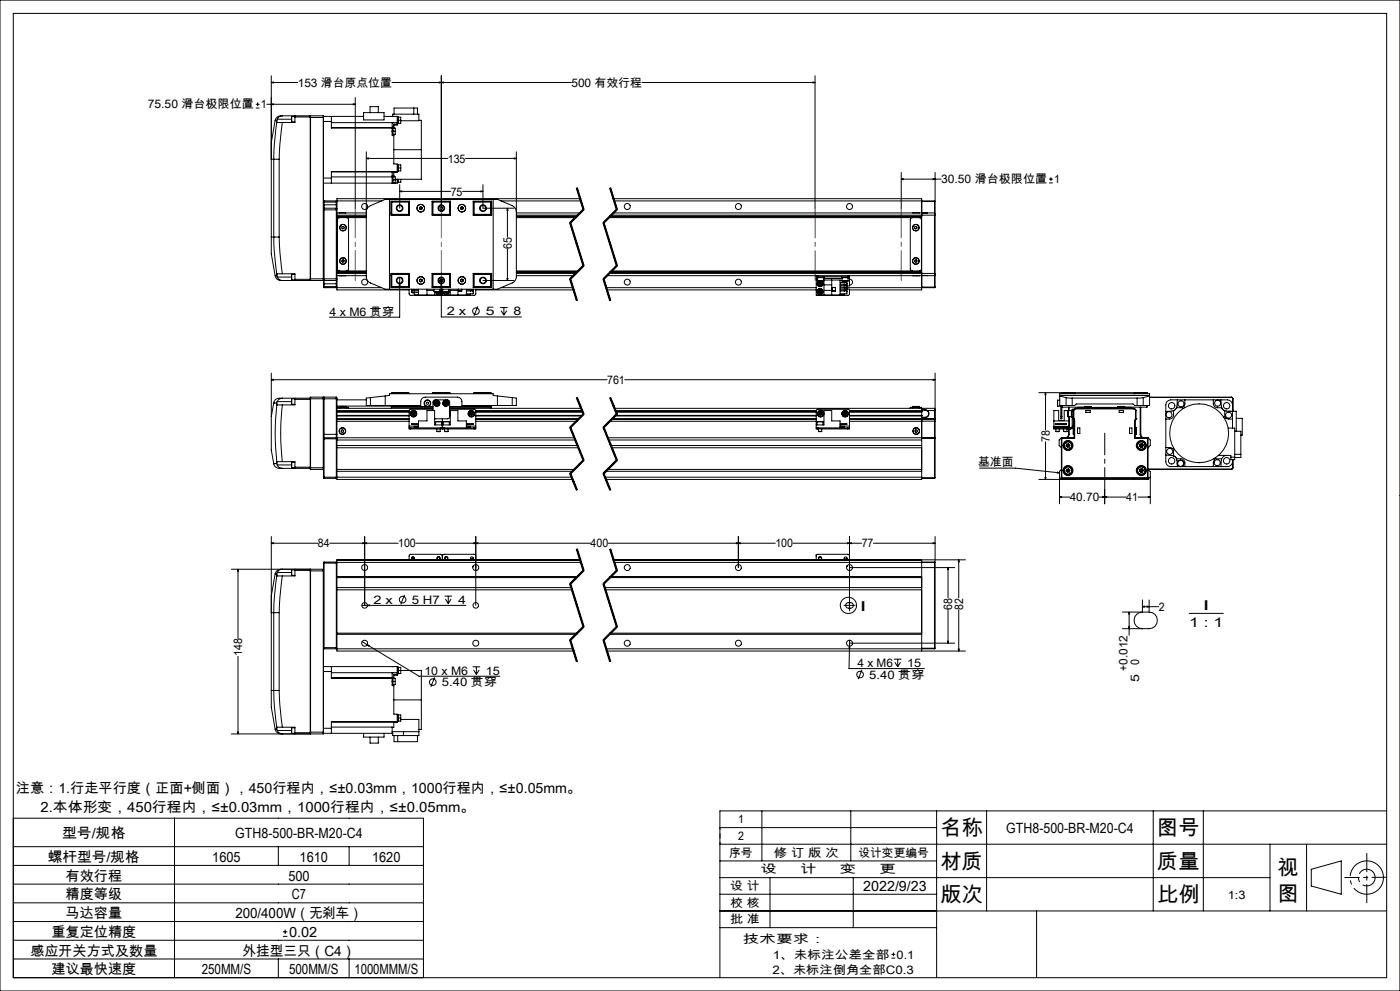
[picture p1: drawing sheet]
<svg xmlns="http://www.w3.org/2000/svg" width="420mm" height="297mm" viewBox="0 0 420 297" stroke-linecap="round" stroke-linejoin="round" font-family="sans-serif">
<g fill="none" stroke="#000" stroke-width=".3">
<path d="M0 0h420v297h-420zM4 4h412v289h-412zM76.7 32.4h1.2M76.7 31.3h1.2M77.3 30.7v1.1M80 31.3h26.6M81.4 24.7l.6-.1v.3zM81.4 22.7v48.3M81.4 24.7h7.9M81.4 31.3l.6-.2v.3zM82.5 36.1l-1.1 6.6v5h.7M82.5 36.1l.5 .1"/>
<path d="M83 36.6l-.7 6.6-.2 4.5M83 36.6l1.7 .1M83 36.2v.4M83.2 35.7l-.2 .5M83.2 35.7h4.3M84.7 34.7h-.4a1.75 1.75 0 0 0-1.8 1.4M84.7 36.7l-.7 6.5-.3 4.5M84.7 34.7l8.4 .1M84.7 34.7l-.8 .2-.7 .8M87.5 34.9v1.6M87.5 34.9h1M87.5 36.5h1"/>
<path d="M88.5 34.7v.4M88.5 35.1v1.6h-3.8M88.5 35.1h4.6M93.1 34.8v.4M93.1 35.2v48.4M93.1 35.2h3.9M93.2 34.7v49.4M93.2 34.7h3.8M93.2 34.7l-.1 .1M97 34.7v49.4M97 34.7v.5M97 35.2v48.8"/>
<path d="M97 34.9h12.1M97 36.4h2.4M99.4 34.9v1.5M99.4 36.4v2h18.3M99.4 38.2h18.3M99.4 36.8h19.8M106 31.1l.6 .2-.6 .1zM106.6 29.2v33.2M109.1 33.8h6.1v2.1h-6.1zM111 33.8v-1.8h2.5v1.8M115.2 34.9h4v2.6h-1.1M117.6 24.7h53.8"/>
<path d="M117.7 38.4v.9M117.7 38.3h.2v2h-.2M117.7 39.3v1.3h.4M117.7 39.3h.1M117.7 38.2v.2M117.7 36.8h.1M117.7 36.8v1.3M117.7 34.9h.1v-.7h7.9v2h-5.5M117.7 39.3h.9M117.7 38.1v.1M117.7 38.1h.4M117.9 38.4h.7v.9"/>
<path d="M118.1 38.1v.3M118.2 34.2v-1.8h7v1.8M118.6 39.3v.9h-.7M119.2 37.2h-1.1v.9M119.2 35.1h1v1M119.2 36.1h1M119.3 35.1v2M119.6 35.1v1.9l-.4 .1M120.2 36.1v.9h-.6M124.1 32.4v1.8M125.7 36.1h.7v8.8M131.8 24.6l.6 .1-.6 .2z"/>
<path d="M132.4 24.7l.6-.1v.3zM132.4 22.7v39.7M192.6 24.7h51.9M243.9 24.6l.6 .1-.6 .2zM244.5 22.7v39.7M82.1 47.7h1.6M82.1 47.7v23.3M83.7 47.7v23.3M97 53.4h2.4M99.4 53.4v1.5M99.4 53h18.3M109.9 47.5l.6-.2v.4z"/>
<path d="M109.9 45.5v37.9l.9 1.2 4.8 2.1h33.6l5.1-2.3 .6-1.4v-37.5M109.9 47.5h24.4M116.8 59.8v26.9M117.7 51.5h.1M117.7 51.5v1.1M117.7 53v1.9M117.7 52.9l.9 .1v.9M117.7 52.6v.4M117.7 52.6h.4M117.7 53.9h.9M117.9 52.9v2M118.1 40.2v.4"/>
<path d="M118.1 52.6v.4M118.1 40.6v8.5h1.1v2.4h-19.8M118.1 54.8v.1M118.1 44.9h8.3M118.6 53.9v.9h-.7M119.2 51.4h-19.8v2M119.2 49.3l.4 .1v1.9h-.4M119.2 51.6h-1.1v1M119.2 53.7v1.2h-22.2M119.2 50.3h1M119.3 49.3v2M119.3 53.7v1"/>
<path d="M119.6 49.4h.6v.9M119.6 53.7v1M119.9 57.4l.6-.2v.3zM119.9 55.3v7.1M119.9 57.4h15.3M120.2 50.3v.9h-.6M120.2 53.7v.9l-1 .1M126.4 44.9v8.8h-7.8M138.7 57.4h6.2M139.6 47.5h15.3M144.3 57.2l.6 .2-.6 .1zM144.9 55.3v7.1h9.3"/>
<path d="M148 59.8v26.9M154.3 47.3l.6 .2-.6 .2zM172.9 56.4l2 6.4M173.1 56.4l2 6.4-4 4 4 12.8-4 4 2 6.4M173.2 56.3l1 3.2M174 59.5h-72.9v3M174.2 59.5l1 3.2zM182.9 56.4l2 6.4M183.1 56.4l2 6.4-4 4 4 12.8-4 4 2 6.4M183.2 56.3l2 6.4M184 59.5h92.5v5M270.4 53.7l.6-.2v.3z"/>
<path d="M270.4 53.7h11.9M270.4 51.7v10.7M279.9 53.5l.6 .2-.6 .1zM280.5 51.7v12.3M314.7 54.8h1.1M314.7 53.7h1.1M315.3 53.1v1.2M81.4 71v5.1l1.1 6.6M81.4 71h.7M82.1 71h1.6M82.1 71l.2 4.6 .7 6.6M83.7 71l.3 4.5 .7 6.6"/>
<path d="M97 60.6h4.1M97 62.9h4.1M97 61.4h4.1M97.2 62.4v21.7M97.2 60.2v2.2M97.2 62.4h3.7M97.2 60.2h3.7M97.2 62.4l-.2 .1M97.2 60.2l-.2 .2M100.9 62.4v21.7M100.9 60.2v2.2M100.9 62.4l.2 .1"/>
<path d="M100.9 60.2l.2 .2M101.1 62.5v.4M101.1 62.9v20.7M101.1 65.2h8.8M101.1 64.9h8.8M101.1 63.8h8.8M101.1 60.2h13.4M101.1 64.5h8.8M101.1 64.8h8.8M101.7 63.8h2M101.9 65.2l-.5 .2-.2 .5v14.7l.2 .4 .5 .2M102.6 68l.3-.2 .4 .3-.1 .4-.4 .1-.2-.2z"/>
<path d="M102.6 78l.4-.1 .3 .2-.1 .4-.4 .1-.3-.3zM103.9 65.2l.4 .1 .3 .5v14.9l-.3 .4-.4 .1M109.9 63.5l.1-.8 .8-.9 4.8-2h33.6l4.8 2 .6 .6 .3 1.1M117.3 63.8h.1M117.3 60.3h5.5v4.2h-5.5zM117.4 60.6v3.9M117.4 60.6h5.2M117.5 60.4v4M117.5 60.4h5.3M117.5 60.4l-.1 .2M117.5 64.4h5.3M122.6 60.6l.1-.2v4l-.1-.2"/>
<path d="M122.6 64.2h-5.2l.1 .2M122.6 60.6v3.6M125.9 62.6l.3 .2M125.9 62.2v.4M126.2 62l.4 .2M126.2 62l-.3 .2M126.6 62.6l-.4 .2M126.6 62.2v.4M129.6 60.3h5.5v4.2h-5.5zM129.6 60.4h5.5M129.6 64.4h5.5M129.9 60.6v3.6"/>
<path d="M129.9 60.6l-.2-.2v4l.2-.2M129.9 60.6h5M129.9 64.2h5M134.9 60.6l.2-.2v4l-.2-.2M134.9 60.6v3.6M138.2 62.6l.4 .2M138.2 62.2v.4M138.6 62l.3 .2M138.6 62l-.4 .2M138.9 62.6l-.3 .2M138.9 62.2v.4M142 60.3h5.5v4.2h-5.5z"/>
<path d="M142 60.4h5.2M142 64.4h5.2M142.2 60.6v3.6M142.2 60.6l-.1-.2v4l.1-.2M142.2 60.6h5.2M142.2 64.2h5.2l-.2 .2M147.2 60.4v4M147.2 60.4l.2 .2M147.4 60.6v3.9M147.4 63.8h.1M150.3 60.2h23.9M152.2 62.4l.2 .6h-.3z"/>
<path d="M152.2 62.4v8.6M152.2 74.6v9.5M154.9 65.2h17.7M154.9 64.9h18M154.9 63.8h19.1M154.9 64.5h18.5M154.9 64.8h18.1M170.9 66.8l4 12.9M171.2 66.7l4 12.9M174.9 62.7l-4 4M174.9 79.5l-4 4M175.2 62.9l-4 4"/>
<path d="M175.2 79.8l-4 4M180.9 66.8l4 12.9M181.2 66.7l4 12.9M182.6 65.2h93.9M182.9 64.9h93.6M183 64.8h93.5M183.3 64.5h97.1M184 63.8h93.5M184.3 60.2h96.1M184.9 62.7l-4 4M184.9 79.5l-4 4M185.2 62.9l-4 4"/>
<path d="M185.2 79.8l-4 4M273.8 65.2l-.4 .1-.3 .5v14.9l.3 .4 .4 .1M273.9 63.8h1.9M274.4 68l.4-.2 .3 .2v.4l-.4 .2-.3-.2zM274.5 77.9h.4l.2 .3-.1 .3-.4 .1-.2-.3zM275.8 65.2l.4 .2 .2 .5v14.7l-.2 .4-.4 .2M276.5 64.5v17.4M276.5 60.4h3.9M277.5 63.9h-1v.6M277.5 63.8h.7M277.5 63.8v.1M278.2 63.8l-.7 .1"/>
<path d="M278.2 63.8h2.2M280.4 64.5h.1M280.4 63.8v.7M280.4 63.8l.1 .2M280.4 60.2v.2M280.4 60.2l.1 .2h-.1M280.4 60.4v3.4M280.4 64.5v17.4M280.5 64v.5M280.5 64.5v17.4M82.5 82.7a1.85 1.85 0 0 0 2.2 1.4M83 82.2v.4"/>
<path d="M83 82.6l.2 .4M83 82.6l-.5 .1M83.2 83l.7 .9 .8 .2M83.2 83h4.3M84.7 82.1l-1.7 .1M84.7 82.1h3.8v1.6M87.5 82.2v1.7M87.5 82.2h1M87.5 83.9h1M88.5 83.7v.4M88.5 83.7h4.6M93.1 84l-8.4 .1"/>
<path d="M93.1 83.6v.4M93.1 83.6h8M93.1 84l.1 .1M93.2 84.1h3.8M97 84v1.1M97 85.1l.2 1.1M97 84v.1M97 85.8h4.1M97 83.9l.2 .2M97 85.1h4.1M97.2 84.1v2.1M97.2 84.1h3.7"/>
<path d="M97.2 86.2h3.7M100.9 84.1v2.1M101.1 83.6v.3M101.1 83.9v3h21.6M101.1 81.2h8.8M101.1 81.5h8.8M101.1 82.6h8.8M101.1 86.2h13.4M101.1 81.9h8.8M101.1 81.6h8.8M101.1 83.9l-.2 .2M101.1 86l-.2 .2"/>
<path d="M101.7 82.6h.1M103.7 82.6l-1.9 .1M117.3 82.6h.1M117.3 81.9h5.5v4.2h-5.5zM117.4 81.9v4M117.4 85.9h5.2M117.4 85.9l.1 .1M117.5 82.1v3.9M117.5 86h5.3M117.5 82.1l-.1 .1h5.2M117.5 82.1h5.3M119.9 84.9l.2 .6h-.4z"/>
<path d="M119.9 83.2v11.9h-21.1M122.6 82.2l.1-.1v3.9l-.1-.1M122.6 82.2v3.7M122.7 86.7v1.4l.4 .4 9.4-.1M123.5 86.7v.2h2.1M123.5 87.2v.5h2.1M123.5 87.2h2.1M123.5 87.2v.3M123.7 87.7h.4M124.3 86.9v.3l-.4-.3-.4 .3M124.3 87.7v.7h1.3M125.6 86.7v1.7h14.3v-1.7"/>
<path d="M125.9 84.2l.3 .3M125.9 83.9v.3M126.2 83.7l.4 .2M126.2 83.7l-.3 .2M126.6 84.2l-.4 .3M126.6 83.9v.3M128.1 86.7v1.7M128.1 87h2.1M129.6 81.9h5.5v4.2h-5.5zM129.6 86h5.5M129.6 82.1h5.5M129.9 82.2v3.7"/>
<path d="M129.9 86v.1M129.9 82.2l-.2-.1v3.9l.2-.1M129.9 82.2h5M129.9 85.9h5M130.2 87.3h.1M130.2 87.3h1.8M130.2 86.7v.6M130.4 87.4v1M130.6 86v.1M130.7 87.4a.9 .9 0 0 0 1.3 .8 .9 .9 0 0 0 .2-1.5 .88 .88 0 0 1-.2 1.4 .88 .88 0 0 1-1.3-.7M131.1 87.4l.1 .3M131.2 87.7l.5 .1"/>
<path d="M131.2 87.7l.3-.3 .2 .4M131.7 87.4l.3 .1M132 87.3l-1.8 .1M132 86.7v.6M132 87.2v.3M132 84.2h.3zM132 84.2l.3 .3M132 87.5l-.3 .3M132.1 84.3l.1 .1M132.3 83.9h.5M132.3 83.6v.6M132.4 84.9l.1 .6h-.2z"/>
<path d="M132.4 83.2v11.8h24M132.7 83.8v.5M132.7 86.7v1.7M132.8 87.3h.1M132.8 87.3h1.8M132.8 86.7v.6M133 87.4l.2 .5M133.2 87.9a.88 .88 0 0 0 1.2 .1 .88 .88 0 0 0 .2-1.2 .88 .88 0 0 1-.1 1.3 .88 .88 0 0 1-1.3-.2zM133.5 87.4v.3M133.5 87.7l.4 .1M133.8 87.4l-.3 .3M134.2 86v.1"/>
<path d="M134.3 87.4l.1 .2M134.4 87.6l-.5 .2M134.4 87.6l-.5-.2v.4M134.6 87.3l-1.7 .1M134.6 86.7v.6M134.9 82.2l.2-.1v4M134.9 82.2v3.7M134.9 86v.1M134.9 85.9l.2 .1M135.1 86.7v1.7M135.1 87h2.3M137.4 86.7v1.7"/>
<path d="M137.5 86.7v.5h1v-.5M137.5 86.7v.5M138.2 84.2l.4 .3M138.2 83.9v.3M138.6 83.7l.3 .2M138.6 83.7l-.4 .2M138.9 84.2l-.3 .3M138.9 83.9v.3M139.9 87.2h2.1M141.1 86.9l.1 .3 .4-.3 .4 .3M141.1 88v.4h-1.2M142 87.2v.3"/>
<path d="M142 81.9h5.5v4.2h-5.5zM142 86.7v.2h-2.1M142 87.2v.8h-2.1M142 86h5.2M142 82.1h5.2M142.2 82.2v3.7M142.2 82.2l-.1-.1v3.9l.1-.1M142.2 85.9h5.2M142.7 86.7v1.4l-.4 .4-9.3-.1M142.7 86.9h29.3M143.3 91.8l-1.1 2.8M144.9 84.1h9.3"/>
<path d="M147.2 82.1v3.9M147.2 82.1l.2 .1h-5.2M147.4 81.9v4M147.4 82.6h.1M147.4 85.9l-.2 .1M150 92.2h2.3M150.3 86.2h21.5M150.3 93.1l.9 1.3M151.2 92.2v2.2M152 93.1l-.8 1.3M152.1 83.5h.3l-.2 .6zM154.9 81.2h18.6"/>
<path d="M154.9 81.5h18.3M154.9 82.6h17.1M154.9 81.9h17.8M154.9 81.6h18.2M170.9 83.7l2 6.4M171.2 83.6l2 6.4M180.9 83.7l2 6.4M181.2 83.6l2 6.4M181.9 86.2h63M182.1 82.6h62.8M182.1 86.9h62.8M182.7 81.9h97.7"/>
<path d="M183.1 81.6h93.4M183.2 81.5h93.3M183.5 81.2h93M244.9 83h.5M244.9 82.6h.5M244.9 83v.5M244.9 82.6v.4M244.9 83.5v4.9h7.1v-4.5h-4.9M244.9 83.9h.4M244.9 83.5h.4M245.2 83v.2h2v-.2M245.3 84.2h1.8"/>
<path d="M245.3 83.2v1M245.4 82.6v.4M245.4 82.6h9M245.4 83h9M245.5 85.1l.3 .4M245.6 87.1v.5M245.6 87.1l.9 .5M245.6 84.2a.92 .92 0 0 0-.3 1.4 .92 .92 0 0 0 1.4 0 .92 .92 0 0 0-.2-1.4M245.6 87.6l.5 .2M245.7 84.2a.88 .88 0 0 0-.4 1.4 .88 .88 0 0 0 1.4 0 .88 .88 0 0 0-.4-1.4M245.7 84.6h.5M245.7 84.6l-.2 .5"/>
<path d="M245.7 84.6l.6 .8M246 86.9l-.4 .2M246 86.9l.5 .2M246 86.9l.1 .9M246.2 84.6l.3 .4M246.2 84.6l-.4 .9M246.3 85.4l-.5 .1M246.5 87.1v.5M246.5 87.1l-.9 .5M246.5 87.6l-.4 .2M246.5 85l-.2 .4M246.5 85l-1 .1"/>
<path d="M247.1 84.2h.1M247.1 83.2v1M247.1 83.5h5.5M247.2 83.9v4.5M247.2 85.4h2.3M247.2 87h2.3M249.5 83.9v4.5M249.6 86.1h1v1.1h-1zM252 84.7h2.1v.5M252 85.5h2.1v.5h-2.1M252 86.4h2.1v.5h-2.1M252 87.2h2.1"/>
<path d="M252 85.2h2.1M252 84h.6M252.5 83v.2h2v-.2M252.6 84.2h1.8M252.6 83.2v1M253.3 86.9v.3l.4-.3 .4 .3M253.3 84.2v.5M253.3 86v.4M253.3 88v.4h-1.3M253.3 86.2h27.1M253.5 84.7h.4M254.1 85v.1"/>
<path d="M254.1 85.2a.41 .41 0 0 1-.4 .2 .41 .41 0 0 1-.4-.2v.3M254.1 84.9v.2M254.1 87.2v.3M254.1 86.7h.7v1.4l-.3 .4-9.4-.1M254.1 87.2v.8h-2.1M254.4 83h.4M254.4 82.6h.4M254.4 82.6v.4M254.4 84.2h.1M254.4 83.2v1M254.4 83.5h.4M254.8 83.6a.9 .9 0 0 1 1 .9 .9 .9 0 0 1-1 .9"/>
<path d="M254.8 83v.5M254.8 82.6v.4M254.8 83.5v2.2h-.7M254.8 82.6h22.7M273.9 82.6h1.9M276.5 81.9v5h-21.7M276.5 81.9v.6h1M276.5 86h3.9M277.5 82.5l.7 .1M277.5 82.6h.7M277.5 82.5v.1M278.2 82.6h2.2"/>
<path d="M280.4 81.9h.1M280.4 81.9v.7M280.4 86h.1M280.4 86v.2M280.4 82.6v3.4M280.5 81.9v.5M280.5 82.4l-.1 .2M280.5 86l-.1 .2M280.5 82.4v3.6M81.4 113.8l.6-.1v.3zM81.4 111.8v13M81.4 113.8h100.7"/>
<path d="M84.7 119.3h-.3a1.92 1.92 0 0 0-2.3 1.4M84.7 119.3a1.71 1.71 0 0 0-1.6 1.1M84.7 119.3h8.4M87.5 119.5v.9M87.5 119.5v1.7M87.5 119.5h1M88.5 119.3v.4M88.5 119.7h4.6M88.5 119.7v1.7h-3.8M93.1 119.5h8M93.1 119.7v20.3M93.2 119l-.1 .7"/>
<path d="M93.2 119v21.7M93.2 119h3.8M97 119v21.7M97 119v12.3M97.2 119v12.2M97.2 119h3.7M97.2 119l-.2 .2M100.9 119v12.2M100.9 119l.2 .5M101.1 119.8h8.8M101.1 119.5v10.7M111.1 119.2l-1.2 .1v2.2h1.2"/>
<path d="M111.1 119.2l5.7-.7v-.5h31.2v.5l5.7 .7M111.1 119.2v2.3M115.6 118.7v2.8M117.4 117.9h5.3M117.4 117.9v.1M117.5 117.7h5.1l.1 .2M117.5 117.7v.3M117.5 117.7l-.1 .2M122.7 117.9v.1M129.7 117.9l.2-.2h5l.2 .2M129.7 117.9h5.4M129.7 117.9v.1"/>
<path d="M135.1 117.9v.1M142.1 117.9h5.3M142.1 117.9v.1M147.2 117.7h-5l-.1 .2M147.2 117.7v.3M147.2 117.7l.2 .2M147.4 117.9v.1M149.2 118.7v2.8M153.7 119.2l1.2 .1v2.2h-1.2M153.7 119.2v2.3M172.9 119.3l2 4.9M173.1 119.2l2 4.9-4 4 4 9.8-4 4 2 4.9"/>
<path d="M173.2 119.1l1 2.5M182.9 119.3l2 4.9M183.1 119.2l2 4.9-4 4 4 9.8-4 4 2 4.9M183.2 119.1l2 4.9M187.4 113.8h93.1M279.9 113.7l.6 .1-.6 .2zM280.5 111.8v13.7M311.6 117.7h32.5M313.7 117.7l.1 .6h-.3zM313.7 117.7v11.2M317.3 119.9v1.8M317.3 119.9h.6"/>
<path d="M317.9 118.5h27M317.9 118.7l1.9 .5M318.6 117.9h4M318.6 117.9v.1M318.6 117.9l.1-.2v.3M319.8 119.2l1.9 .1M319.8 119.2v2.3M321.7 119.3h19.4M321.7 119.3v2.2M322.6 117.9l-.2-.2v.3M322.6 117.9v.1M340.3 117.9h3.9"/>
<path d="M340.3 117.9l.1-.2v.3M340.3 117.9v.1M341.1 119.3v2.2M343 119.2l-1.9 .1M343 119.2v2.3M344.1 117.7l.1 .2M344.1 117.7v.3M344.2 117.9v.1M344.9 119h24.5M344.9 119.1h24.5M344.9 118.7l-1.9 .5M353.2 119.8l-.2 2.4"/>
<path d="M355.5 119.8v1.4l-.4 .6 .2 .4M364 119.8v1.2a1.21 1.21 0 0 0 1.2 1.2h1.3M365.1 119.8h-13.9a1.51 1.51 0 0 0-1.5 1.6v2.7M365.4 119.8h2.8a1.57 1.57 0 0 1 1.5 1.6v6.9M366.3 119.8l.2 2.4M369.4 119.1l.4 .4M369.4 119l.5 .5M369.4 119v.1M369.8 119.5h.1M369.8 119.5v3.8M369.9 119.5v3.8M81.4 124.8v10.1l.7 4.1"/>
<path d="M82.1 139a2.06 2.06 0 0 0 2.6 1.4M82.1 120.7h.1M82.1 120.7l.9 .1M82.1 120.7l-.7 4.1M82.1 139h.1M83 121.2l1.7 .2M83 121.2a75.3 75.3 0 0 0 0 17.3M83 120.8v.4M83 138.5v.3M83 138.8l.1 .5M83 138.8l-.9 .2M83.1 120.4l-.1 .4"/>
<path d="M83.1 139.3l.8 .9 .8 .2M83.1 120.4h4.4M83.1 139.3h4.4M84.7 121.4a73.4 73.4 0 0 0 0 17M84.7 138.4l-1.7 .1M84.7 138.4h3.8v1.6M87.5 139.3v.9M87.5 120.4v.8M87.5 138.5v.8M87.5 138.5v1.7M87.5 138.5h1M87.5 121.2h1"/>
<path d="M97 131.3v11.9l.2 .2M97 131.6h4.1M97 130.2h4.1M97.2 131.2h3.7M97.2 131.2v12.2M97.2 131.2l-.2 .1M100.9 131.2v12.2M100.9 131.2l.2 .1M101.1 130.2v1M101.1 131.2v12.5h70.7M101.1 131.9h71.5M101.1 133.5h72.1"/>
<path d="M101.1 134.2h72.4M101.1 131.2h71.2M101.1 122.4h28.8M101.1 123.4h21.6M101.1 124.6h21.6M101.1 123.5h21.6M101.1 124.5h21.6M101.1 123h21.6M101.1 125.5h21.6M101.1 126.3h21.6M101.1 123.3h21.6M101.1 125.7h21.6"/>
<path d="M101.1 121.7h16.3M101.9 121.9h2M101.9 121.9v.5M102 122.1h1.9M102.4 128.9l.4-.1 .3 .3-.1 .4-.4 .1-.3-.3zM103.9 122.1h.7v.3M103.9 122.1h-2.7v.3M103.9 121.9v.5M111.1 121.5h15.1v-1.1a1.33 1.33 0 0 1 1.4-1.4h9.6a1.33 1.33 0 0 1 1.4 1.4v1.1h15.1M117.4 121.5v.9M117.5 121.8l-.1 .2h12.5M117.5 121.8h12.4"/>
<path d="M117.5 121.5v.3M122.7 128.2v.3h.5M122.7 128.2h.5M122.7 127.7v.5M122.7 127.7h2.9M123.2 128.2h9M123.2 128.5h9M123.2 128.2v.3M123.6 124.1l.3 .4M123.7 123.6l-.1 .5M123.7 123.6l.4 .4M124.1 124l-.2 .5"/>
<path d="M124.1 124l.3 .4M124.2 123.5l-.5 .1M124.2 123.5l.4 .4M124.2 123.5l-.1 .5M124.4 124.4l-.5 .1M124.6 123.9l-.2 .5M124.6 123.9l-1 .2M125.6 128.2v-2.1h2.5v-3.1h2.3v4.3h4.7v-4.3h2.3v3.1h2.5v2.1M125.6 127.8h-1.3v.2h1.3M125.6 127h-2.1l2.1 .1M129.9 122.7h-7l-.2 .3v4.7M129.9 123v-2.6l.3-.4 4-.2 .6 .4v5l-.4 .3h-4"/>
<path d="M130.6 120.9h.5M130.6 120.9l.2 .4M130.7 126.4h1.8M130.7 126.4v.9M130.8 120.4l-.2 .5M130.8 120.4l.3 .5M130.8 121.3h.5M131.1 129.3h.9M131.1 128.5v.8M131.1 120.9l-.3 .4M131.1 120.9l.2 .4M131.3 120.4l.3 .4"/>
<path d="M131.3 120.4h-.5M131.3 120.4l-.2 .5M131.6 120.8l-.3 .5M131.6 120.8l-.5 .1M132 128.5v.8M132.2 128.5h.5M132.2 128.2h1M132.2 128.2v.3M132.4 126.4h.1M132.4 126.4h-1.7M132.5 126.4v.9M132.7 128.5h.5"/>
<path d="M132.7 125.5v3M133 126.4h.2M133 126.4v.9M133.2 126.4h1.6M133.2 126.4h-.2M133.2 128.2h9M133.2 128.5h9M133.2 128.2v.3M133.2 120.9l.3 .4M133.2 120.9h.5M133.4 129.3h1M133.4 128.5v.8"/>
<path d="M133.5 120.4l-.3 .5M133.5 120.4l.2 .5M133.5 121.3h.5M133.7 120.9l-.2 .4M133.7 120.9l.3 .4M133.9 120.4l.3 .4M133.9 120.4h-.4M133.9 120.4l-.2 .5M134.2 120.8l-.2 .5M134.2 120.8l-.5 .1M134.4 128.5v.8M134.8 126.4h.1"/>
<path d="M134.8 126.4v.9M134.9 123.4v1.1M134.9 122.7h7.6l.2 .3v4.7M134.9 123.6v.7M134.9 123.8v.4M134.9 122.4h39.4M134.9 121.8h12.3M139.9 127.8h1.2v.2h-1.2M139.9 127h2.1l-2.1 .1M139.9 127.7h2.8M140.9 123.8l.1 .5M140.9 123.8l.5 .2"/>
<path d="M141 124.3l.4 .2M141.4 123.5l-.5 .3M141.4 123.5l.4 .2M141.4 123.5v.5M141.4 124v.5M141.4 124l.5 .2M141.8 123.7l.1 .5M141.8 123.7l-.8 .6M141.9 124.2l-.5 .3M142.2 128.2h.5M142.2 128.2v.3M142.7 128.2v.3h-.5"/>
<path d="M142.7 127.7v.5M142.7 123.4h32.1M142.7 124.6h31.9M142.7 123.5h32.1M142.7 124.5h32M142.7 123h31.9M142.7 125.5h31M142.7 126.3h30.2M142.7 123.3h32M142.7 124.6h31.8M142.7 125.7h30.8M147.2 121.8l.2 .2h-12.5"/>
<path d="M147.2 121.5v.3M147.4 121.5v.9M170.9 128.2l4 9.8M171.2 128l4 9.9M174.2 121.6l1 2.4zM174.9 124l-4 4M174.9 137.8l-4 4M175.2 124.2l-4 4M175.2 138.1l-4 4M180.9 128.2l4 9.8M181.2 128l4 9.9M182.3 131.2h98.1"/>
<path d="M182.6 131.9h93.9M182.9 126.3h62M183.2 133.5h93.3M183.5 125.7h61.4M183.5 134.2h93M183.7 125.5h61.2M184.3 122.4h96.1M184.5 124.6h60.4M184.6 124.6h60.3M184.6 123h60.3M184.7 124.5h60.2M184.7 123.3h60.2"/>
<path d="M184.7 123.4h60.2M184.8 123.5h60.1M184.9 124l-4 4M184.9 137.8l-4 4M185.2 124.2l-4 4M185.2 138.1l-4 4M244.9 128.2h.5M244.9 127.3h2.3v-4.3h2.3v3.1h2.5v2.1M245.1 126.4h1.8M245.1 126.4v.9M245.4 128.2v.3M245.4 128.2h9"/>
<path d="M245.4 128.5h9M245.5 129.3h1M245.5 128.5v.8M245.7 124.2l.4 .3M245.8 123.7l-.1 .5M245.8 123.7l.4 .3M246.2 124l-.5 .2M246.2 124l-.1 .5M246.2 124l.4 .3M246.2 123.5l-.4 .2M246.2 123.5l.4 .3M246.2 123.5v.5"/>
<path d="M246.5 128.5v.8M246.6 124.3l-.5 .2M246.6 123.8v.5M246.6 123.8l-.4 .2M246.9 126.4h.1M246.9 126.4h-1.8M246.9 126.4v.9M252 127.8h1.3v.2h-1.3M252 127h2.1l-2.1 .1M252 127.7h2.8M253.1 123.8v.5M253.1 123.8l.4 .2"/>
<path d="M253.1 124.3l.4 .2M253.5 123.5l-.4 .3M253.5 123.5l.4 .2M253.5 123.5v.5M253.5 124l-.4 .3M253.5 124v.5M253.5 124l.5 .2M253.9 123.7l.1 .5M253.9 123.7l-.4 .3M254 124.2l-.5 .3M254.4 128.2h.4M254.4 128.2v.3"/>
<path d="M254.8 123.3l21.7 .1M254.8 127.7v-4.7l-.2-.3h-9.3l-.4 .3v5.5h.5M254.8 128.2v.3h-.4M254.8 127.7v.5M254.8 123.4h21.7M254.8 124.6h21.7M254.8 123.5h21.7M254.8 124.5h21.7M254.8 123h21.7M254.8 125.5h25.6M254.8 125.7h21.7M273.1 122.4v-.3h3.3v.3"/>
<path d="M273.8 121.9h2M273.8 121.9v.5M273.8 122.1h1.9M274.7 128.8l.4 .1 .1 .3-.2 .3h-.4l-.1-.4zM275.8 121.9v.5M276.5 124.6h-21.7M276.5 123v2.7M276.5 125.7v18h-94.7M276.5 123.4h.1M276.5 124.6h.1M276.5 131.3h3.9M276.5 125.2h1"/>
<path d="M276.5 125.1h1M276.5 125.7h3.9M276.5 122.9h1M277.5 122.8h-1v-.4v.6M277.5 122.9l.7 .2M277.5 122.8l.7 .2M277.5 122.8v.1M277.5 125.1v.1M278.2 123.1a1.08 1.08 0 0 1 .4 1.2 1.08 1.08 0 0 1-1.1 .8M278.2 123a1.18 1.18 0 0 1 .4 1.4 1.18 1.18 0 0 1-1.1 .8M278.2 123h2.2M278.2 123v.1"/>
<path d="M280.4 131.2v.1M280.4 131.2l.1 .1h-.1M280.4 122.4v.6M280.4 122.4l.1 .1v.5h-.1M280.4 125.5h.1M280.4 125.5v.2M280.4 126.2h.1M280.4 125.7v.5M280.4 123v2.5M280.4 126.2v5M280.4 131.3v11.9M280.4 126.2l-25.6 .1"/>
<path d="M280.5 125.6l-.1 .1M280.5 125.5v.1M280.5 125.6v.6M280.5 126.2v17M313.7 132.4v11.3M316.1 128.2h.5M316.2 126.1h4.5M316.3 127.8h4.3v.2h-4.3zM316.6 127l.8 .1zM316.6 128.2h4.6M316.6 128.5h1.3M316.6 128.2v.3"/>
<path d="M316.8 129.3h1M316.8 128.5v.8M317.3 121.7h.9M317.7 127l.6 .1zM317.8 128.5v.8M317.9 128.5h1M317.9 128.2v.3M318.2 124.8v.7h.4v-.7M318.2 124.8h.4M318.2 121.5v3.3M318.4 131.3h.2M318.4 131.3v11.9"/>
<path d="M318.6 131.3h3.8M318.6 121.5v3.3M318.6 131.3v11.9M318.6 121.8l.1 .2M318.6 127l.5 .1zM318.7 122h6.7M318.7 121.5v.5M318.9 128.5h2.3M318.9 128.2v.3M319.1 129.3h1M319.1 128.5v.8M319.4 127l.6 .1z"/>
<path d="M319.8 121.5h1.9M319.8 121.5h-1.9v-3.5h27v3.5h-1.9M319.8 133.7l.5 .4M320 133.1l-.2 .6M320 133.1l.4 .4M320.1 128.5v.8M320.4 124.8h.1M320.4 133.5l-.1 .6M320.4 133.5l.4 .4M320.4 123.1v1.8zM320.4 124.9h1M320.6 130.2a1.02 1.02 0 0 1-1 1"/>
<path d="M320.6 130.2h.1M320.6 133l.4 .4M320.6 133l-.6 .1M320.6 133l-.2 .5M320.6 122v1M320.6 128.5v1.7M320.7 123v.1M320.7 124.9v3.3M320.7 130.2l-.5 1M320.7 122v1.1M320.7 128.5v1.7M320.8 133.9l-.5 .2"/>
<path d="M321 133.4l-.2 .5M321 133.4l-1.2 .3M321.2 128.2v.3M321.4 123.1l-2.1-.1v3h-1.7v-3h-1.4l-.1 5.5h.5M321.7 123h-.3v2h.3M321.7 127.7l-.5 .5M321.7 127.7h.3M321.7 121.5h.7l.5-.4h17l.5 .4h.7M321.7 123.2h.3M321.7 123.2v4.5M322 128.2v2M322 128.2h.1"/>
<path d="M322 125.5l.2 .8M322 125.5h.1M322 123v-.3h-.3v.5M322 127.7a.84 .84 0 0 1-.8 .8M322 123h.2M322 125.5l.1 .2M322 125.5h.2M322 130.2h.2M322 128.2h.2M322 123v4.7M322.1 125.7l.1 .5M322.2 125.5v.1"/>
<path d="M322.2 123v2.5M322.2 128.2h.1M322.2 125.6l.2 .6M322.2 125.6l-.1 .1M322.2 128.2v2M322.2 130.1v.1M322.2 126.2h.2M322.2 131.2l.2 .1M322.2 131.2h-3.8l-.7 .7v1.6l.7 .7M322.2 126.2v5M322.4 126.2v5.1M322.7 122.4v.2"/>
<path d="M322.7 122.6l-.5 .4M322.7 122.4l-.5 .2-.2 .4M322.7 122.4h17.4M322.7 122.6h17.4M323.3 128.3h.7v1.6h-.7zM324.1 122.1h-.7v.3M324.1 122.1h14.6M324.1 122.1v.3M325.4 121.9h2M325.4 121.9v.1M325.4 122h2M325.8 123h1.3v.6h-1.3z"/>
<path d="M327.4 122l-.1 .1M327.4 121.9v.1M335.4 122l.1 .1M335.4 121.9h2M335.4 122h2M335.4 121.9v.1M335.7 123h1.4v.6h-1.4zM337.4 122v.1M337.4 122h6.7M337.4 121.9v.2M338.7 122.1h.7v.3M338.7 122.1v.3"/>
<path d="M338.8 128.3h.8v1.6h-.8zM340.1 122.6l.5 .4M340.1 122.4v.2M340.1 122.4l.4 .1 .3 .5M340.4 126.2h.2M340.4 131.3h3.8M340.4 126.2v5.1M340.6 130.1v.1M340.6 131.2l-.2 .1M340.6 131.2h3.8l.7 .7v1.6l-.7 .7M340.6 126.2v5M340.6 128.2h.1"/>
<path d="M340.6 125.6l.1 .1M340.6 125.6l-.2 .6M340.6 128.2v2M340.6 130.2h.2M340.6 128.2h.2M340.6 125.5v.1M340.6 125.5h.2M340.6 123h.2M340.6 123v2.5M340.7 125.7l-.1 .5M340.8 128.2v2M340.8 125.5h.1"/>
<path d="M340.8 125.5l-.2 .8M340.8 125.5l-.1 .2M340.8 123v2.5M341.1 121.5h1.9M341.8 133.7l.4 .4M342 133.1l-.2 .6M342 133.1l.8 .8M342.1 130.2l.2 .6 .4 .4M342.1 130.2h.1M342.1 122v8.2M342.2 130.2a1.09 1.09 0 0 0 1.1 1M342.2 122v8.2"/>
<path d="M342.6 133l-.6 .1M342.6 133l.4 .4M342.6 133l-.4 1.1M342.8 133.9l-.6 .2M343 133.4l-.2 .5M343 133.4l-1.2 .3M344.1 121.5v.5M344.2 131.3h.2M344.2 121.5l-.1 .5M344.2 131.3v11.9M344.4 131.3v11.9M349.7 134.1l1.7 .1 .4 .3 .3-.2"/>
<path d="M349.7 124.5v13.9a1.45 1.45 0 0 0 1.5 1.4h2.8M349.7 136.4l2.4 .2M352 136.6a2.91 2.91 0 0 1 1.2 3v.2M352.1 123.1v1.3a1.21 1.21 0 0 1-1.2 1.2h-1.2M352.1 136.6l.9 .9h1.3a1.14 1.14 0 0 1 1.2 1.2v1.1M352.1 123.1l-2.4 .2M352.4 134.7l-.3 .2v1.7M352.4 122.9l-.3 .2M353 122.2l-.9 .9M353 122.2h1.7l.2 .2M353 122.2l-.2 .3M364.1 137.5l.2 .3-.3 .8v1.2"/>
<path d="M364.6 137.2l.1 .3h1.8M366.5 137.5l-.2 2.3M366.5 122.2l.9 .9M366.5 122.2l.2 .4M367.1 122.9l.3 .2M367.4 125.4l.3-.2 .6 .4h1.4M367.4 123.1v1.7l-.3 .2M367.4 123.1l2.3 .2M368 136.5a1.64 1.64 0 0 0-1.5 1M368.4 128.3h2v9.5h-1.1v-1.3h-3.7M368.7 123.3h2.2v6M369.3 137h1.1"/>
<path d="M369.7 137.8a1.63 1.63 0 0 1-1.5 2h-13.9M369.8 137.8v2.4M369.9 137.8v2.4M370.4 129.3h1.9v7.8h-1.9M370.4 136.2h1.9M370.9 125.4h1.8v5h-.4M84.7 140.4h8.4M87.5 140.2h1M88.5 140v.4M88.5 140h4.6M93.1 140l.1 .7M93.1 140.2h3.9"/>
<path d="M93.2 140.7h3.8M97 142.9h4.1M97 140.6v.1M97.2 143.4h3.7M101.1 143h70.4M101.1 140.7h71.2M101.1 141.2h70.6M101.1 143.2l-.2 .2M170.9 142l2 4.9M171.2 141.9l2 4.9M180.9 142l2 4.9M181.2 141.9l2 4.9"/>
<path d="M181.5 143h95M181.8 141.2h94.7M182.3 140.7h94.2M276.5 143.2h3.9M276.5 143.4h3.9M280.4 143.2v.2M280.4 143.2h.1M280.5 143.2l-.1 .2M293.9 140.3h10.7l13.3 1.4M313.5 143.1h.3l-.1 .6zM317.3 141.5l.6 .2-.7 .1zM317.9 149l.6-.2v.3z"/>
<path d="M317.9 149h3M317.9 143l.6 .7M318.4 143.2h.2M318.4 143.2l.2 .2M318.4 140.7l-.5 .5v9.8M318.6 143.2v.2M318.6 143.2h25.6M318.6 143.4h25.6M319.8 141.1l.5 .5M320 140.6l-.2 .5M320 140.6l.8 .8M320.4 141l-.1 .6"/>
<path d="M320.4 141l-.6 .1M320.6 140.5l.4 .4M320.6 140.5l-.6 .1M320.6 140.5l-.2 .5M320.8 141.4l-.5 .2M321 140.9l-.2 .5M321 140.9l-.6 .1M323.1 143.4l-.4 .3M329.7 149h8.2M330.8 148.8l.6 .2-.6 .1zM331.4 149l.6-.2v.3zM331.4 146.6v4.4"/>
<path d="M339.7 143.4l.4 .3M341.4 149h3.7M341.8 141.1l.4 .5M342 140.6l-.2 .5M342 140.6l.4 .4M342.4 141l.4 .4M342.4 141l-.2 .6M342.4 141l-.6 .1M342.6 140.5l.4 .4M342.6 140.5l-.6 .1M342.6 140.5l-.2 .5M342.8 141.4l-.6 .2"/>
<path d="M343 140.9l-.2 .5M343 140.9l-.6 .1M344.2 143.2h.2M344.2 143.2v.2M344.4 143.2l-.2 .2M344.4 140.6h25M344.5 148.8l.6 .2-.6 .1zM345.1 143l-.7 .7h-32.8M369.4 140.7h-25l.7 .7v9.6M369.4 140.6v.1M369.8 140.2l-.4 .4M369.8 140.2h.1"/>
<path d="M369.9 140.2l-.5 .5M71.4 170.6l.1 .6h-.2zM71.4 170.6v20.8M81.4 162.8l.6-.1v.2zM81.4 160.8v46.1M81.4 162.8h14M82.5 172l-1.1 6.6v5h.7M82.5 172h.5M83 172.5l-.7 6.6-.2 4.5M83 172.5l1.7 .1M83 172v.5M83.2 171.6a1.68 1.68 0 0 1 1.5-1h-.2a1.7 1.7 0 0 0-2 1.4"/>
<path d="M83.2 171.6l-.2 .4M83.2 171.6h4.3M84.7 172.6l-.7 6.5-.3 4.5M87.5 170.8v1.6M87.5 170.8h1M87.5 172.4h1M88.5 170.6v.4M88.5 171v1.6h-3.8M88.5 171h4.6M93.1 170.6v.1M93.1 170.7v49.1M93.1 170.7v.4"/>
<path d="M93.1 171.1v48.3M93.1 171.1h3.9M97 170.6v49.4M97 170.6h-27.6M97 170.6v.1M97 168.8h4.1M97.2 168.4l-.2 .2v50.8M97.2 168.4v26M97.2 168.4h3.7M100.9 168.4v26M100.9 168.4l.2 .2M101.1 172.8h72.2"/>
<path d="M101.1 173.1h71.9M101.1 168.6h73.2M101.1 167.9h73M101.1 176.8h70.5M108.8 162.7l.6 .1-.6 .1zM109.4 162.8l.6-.1v.2zM109.4 160.8v20.6M119.5 162.8h-20.6M121.4 178.3l-1.2 2.8M123.5 167.2v.2M123.5 167.5h.8M123.7 167h.4"/>
<path d="M124.3 167.2v.2M131.4 167.8a.5 .5 0 0 1-.2-.8 .5 .5 0 0 1 .7 0 .5 .5 0 0 1-.2 .8M132.5 166.2h.5M132.7 166.2v1.6M133.3 178.6h2.3M133.6 179.5l.9 1.4M133.7 167.8a.5 .5 0 0 1-.2-.8 .5 .5 0 0 1 .8 0 .5 .5 0 0 1-.2 .8M134.5 178.6v2.3M135.3 179.5l-.8 1.4M141.1 167.2v.2M141.2 167.5h.8M142 167.2v.2"/>
<path d="M142 169.6v.2M142 169.6l-.1 .3M142.1 162.7l.6 .1-.6 .1zM142.7 166.6l-.5-.5h-9l-.5 .5-.5-.5h-9l-.5 .4v1.3M142.7 162.8l.6-.1v.2zM142.7 160.8v20.6M170.9 175.1l4 12.8M171.2 174.9l4 12.9M171.4 176.1h-70.3M172.9 164.6l2 6.5M173.1 164.6l2 6.4-4 4 4 12.8-4 4 2 6.5M173.2 164.5l1 3.2"/>
<path d="M174 167.8h-72.9v27.3h70.9M174.2 167.7l1 3.2zM174.9 170.9l-4 4M175.2 171.1l-4 4M177.2 162.8h-52.5M180.9 175.1l4 12.8M181.2 174.9l4 12.9M181.4 176.1h95.1M181.6 176.8h94.9M182.5 162.8h50.1M182.9 164.6l2 6.5M183 173.1h93.5"/>
<path d="M183.1 164.6l2 6.4-4 4 4 12.8-4 4 2 6.5M183.2 164.5l2 6.4M183.3 172.8h93.2M184 167.8h105.6M184.1 167.9h92.4M184.3 168.6h92.2M184.9 170.9l-4 4M185.2 171.1l-4 4M220.9 162.7l.6 .1-.6 .1zM221.5 160.8v9.3M221.5 162.8l.6-.1v.2zM237.9 162.8h20.6"/>
<path d="M244.9 166.6l.5-.5h9l.4 .5M245.1 166.2h-.2v1.6M245.9 167.8a.5 .5 0 0 1-.3-.8 .5 .5 0 0 1 .8 0 .5 .5 0 0 1-.2 .8M253.3 167.2v.2M253.3 167.5h.8M254.1 167.2v.2M254.1 169.6v.2M254.1 169.6l-.1 .3M254.2 162.7l.6 .1-.6 .1zM254.8 162.8l.6-.1v.2zM254.8 160.8v19M254.8 170.1h31.6"/>
<path d="M262 162.8h18.5M276.5 167.8v27.3M276.5 168.6h3.9M276.5 168.4h3.9M279.9 162.7l.6 .1-.6 .1zM280.4 168.4l.1 .2h-.1M280.4 168.4v.2M280.4 168.6v25.7M280.5 160.8v33.5M284.4 170.1l.2 .6h-.3zM284.4 170.1v9.1M287.6 167.8l.2 .6h-.3z"/>
<path d="M287.6 167.8v11.4M342.7 179.8v3.6a2.49 2.49 0 0 0-2.5 2.5 2.49 2.49 0 0 0 2.5 2.5M344.7 179.8v3.6M71.4 196.7v23.3M82.1 183.6h1.6M82.1 183.6v23.3M83.7 183.6v23.3M97 199.8h2.4M97 194h4.1M97 194.3l.2 .1M97.2 194.4h3.7M99.4 199.8v1.5"/>
<path d="M99.4 199.8h19.8v2.6h-1.1M101.1 194.4h70.7M101.1 190.1h71.7M101.1 189.8h72M101.1 194.3l-.2 .1M108.5 181.4h31.2M108.6 192.3l1.6 .9M110.2 193.2l.6 .2-.2 .3zM110.2 193.2l15.5 9.5h24.2M110.2 181.4l.6-.1v.3zM117.7 199.8h.2M117.9 199.8h.1"/>
<path d="M119.2 200h.4v1.9h-.4M119.3 200v1.9M141.8 199.8h2.2M142.9 199.8v2.3M170.9 191.9l2 6.4M171.2 191.8l2 6.4M174.9 187.7l-4 4M175.2 188l-4 4M180.9 191.9l2 6.4M181.2 191.8l2 6.4M181.9 194.4h98.5M182.1 195.1h107.5"/>
<path d="M182.8 190.1h93.7M183.1 189.8h93.4M184.9 187.7l-4 4M185.2 188l-4 4M253.9 180.8l1.3-.2a.83 .83 0 0 1 .8 .8 .83 .83 0 0 1-.8 .9 1.18 1.18 0 0 1-1.4-.6zM254 181.4h1.7M254.8 193.7l.2 .6h-.3zM254.8 180.6v1.7M254.8 192.8h31.6M254.9 191.9l-.2 8.5h22.6M268.2 197.6h2.2M268.5 198.5l.8 1.3"/>
<path d="M269.3 197.6v2.2M270.2 198.5l-.9 1.3M276.5 194.3h3.9M280.4 194.3v.1M280.4 194.3h.1M280.5 194.3l-.1 .1M284.3 192.2h.3l-.2 .6zM284.4 182.7v10.1M287.5 194.5h.3l-.2 .6zM287.6 182.7v12.4M336.7 183.4h8M338.6 187.8h.3l-.2 .6z"/>
<path d="M338.7 183.4l.2 .6h-.3zM338.7 183.4v7M342.7 181.8l.6-.2v.4zM342.7 181.8h4.9M344.1 181.6l.6 .2-.6 .2zM344.7 183.4a2.49 2.49 0 0 1 2.5 2.5 2.49 2.49 0 0 1-2.5 2.5h-8M356.8 183.8h10.2M69.4 220h27.6M71.3 219.4h.2l-.1 .6zM81.4 206.9v5l1.1 6.6M81.4 206.9h.7M82.1 206.9l.2 4.6 .7 6.5"/>
<path d="M82.1 206.9h1.6M82.5 218.5a1.83 1.83 0 0 0 2.2 1.5l-.1-.1a1.46 1.46 0 0 1-1.4-1M83 218v.5M83 218.5l.2 .4M83 218.5h-.5M83.2 218.9h4.3M83.7 206.9l.3 4.5 .7 6.5M84.7 217.9l-1.7 .1M84.7 217.9h3.8v1.7M87.5 218.1v1.7M87.5 219.8h1M87.5 218.1h1"/>
<path d="M88.5 219.6v.4M88.5 219.6h4.6M93.1 219.8v.2M93.1 219.4v.4M93.1 219.4h3.9M97 219.4v.6M97 218.3h2.4M97 201.3h2.4M99.4 201.3v2l18.5-.1v2h-.2M99.4 218.3v1.5M99.4 203.1h18.3M99.4 217.9h18.3"/>
<path d="M99.4 201.6h19.8M109.1 219.8v1.1h6.1v-1.1M117.7 204.2v1.3h.4M117.7 203.1v1.1M117.7 201.6h.1M117.7 201.6v1.5M117.7 201.6v.1M117.7 217.9v1.9M117.7 204.2h.9M117.7 219.3h8M117.7 203h.4M117.9 203.3h.7v.9"/>
<path d="M118.1 205.1v.4M118.1 203v.3M118.1 205.5v8.5h1.1v2.3M118.1 209.8h8.3M118.6 204.2v.9h-.7M119.2 216.3l-19.8 .1M119.2 214.2h.4v2h-.3M119.2 200.9h7.2v8.9M119.2 216.5h-1.1v1.5l-.4-.1M119.2 202.1h-1.1v.9M119.2 216.3h-19.8v2M119.2 215.2h1"/>
<path d="M119.3 214.2v2h-.1M119.6 214.3h.6v.9M119.6 200h.6v1.9h-.6M120.2 215.2v.9h-.6M120.2 215.6h5.5v4.8h-7.9v-.6h-20.8M121 219.3v1.1M126.4 209.8v8.8h-.7M130.4 203l-1.1 2.8M142.1 200.8l.8 1.3M143.8 200.8l-.9 1.3M258.6 200.7l-1.1 2.8M111 220.9v1.8h2.5v-1.8"/>
<path d="M118.2 220.4v1.9h7v-1.9M119.3 220.4v1.9M4 245.2h123v47.8M4 253.7h123M4 259.4h123M52.4 245.2v47.8M83.5 253.7v5.7M104.7 253.7v5.7M216 253h200M216 248h65M216 258h65M228.6 243v15"/>
<path d="M255.2 243v15M281 243v50M296 243v30M346 243v30M361 243v30M381 253v20M392 253v20M416 243h-200v50M4 265h123M4 270.6h123M4 276.2h123M84.9 279.3h1.3"/>
<path d="M85.5 278.6v1.3M216 278h65M216 273h200M216 263h165M216 268h65M231 263v15M256 263v15M311 273v20M393.4 260.5l9-2.5v10l-9-2.5zM4 281.8h123M4 287.4h123M83.5 287.4v5.6"/>
<path d="M84.9 280.6h1.3M104.7 287.4v5.6M267.4 287.2h1.2M267.4 286h1.2M268 285.5v1.1"/>
<circle cx="102.9" cy="78.2" r=".95"/>
<circle cx="102.9" cy="68.2" r=".99"/>
<circle cx="102.9" cy="68.2" r=".96"/>
<circle cx="102.9" cy="78.2" r=".99"/>
<circle cx="109.4" cy="61.9" r=".91"/>
<circle cx="119.9" cy="62.4" r="1"/>
<circle cx="119.9" cy="62.4" r=".83"/>
<circle cx="126.2" cy="62.4" r="1.12"/>
<circle cx="126.2" cy="62.4" r="1.14"/>
<circle cx="132.4" cy="62.4" r=".83"/>
<circle cx="132.4" cy="62.4" r=".42"/>
<circle cx="132.4" cy="62.4" r="1"/>
<circle cx="138.5" cy="62.4" r="1.14"/>
<circle cx="138.6" cy="62.4" r="1.12"/>
<circle cx="144.9" cy="62.4" r="1.01"/>
<circle cx="144.9" cy="62.4" r=".84"/>
<circle cx="188.2" cy="61.9" r=".9"/>
<circle cx="221.5" cy="61.9" r=".9"/>
<circle cx="254.9" cy="61.9" r=".9"/>
<circle cx="274.7" cy="68.2" r=".94"/>
<circle cx="274.8" cy="68.2" r=".99"/>
<circle cx="274.8" cy="78.2" r="1"/>
<circle cx="274.8" cy="78.2" r=".95"/>
<circle cx="109.4" cy="84.5" r=".9"/>
<circle cx="119.9" cy="84" r=".83"/>
<circle cx="119.9" cy="84.1" r="1"/>
<circle cx="126.2" cy="84.1" r="1.12"/>
<circle cx="126.2" cy="84" r="1.14"/>
<circle cx="132.4" cy="84" r=".83"/>
<circle cx="132.4" cy="84.1" r=".43"/>
<circle cx="132.4" cy="84" r="1"/>
<circle cx="138.5" cy="84" r="1.14"/>
<circle cx="138.6" cy="84.1" r="1.12"/>
<circle cx="142.8" cy="93.3" r=".98"/>
<circle cx="144.9" cy="84.1" r=".84"/>
<circle cx="144.9" cy="84.1" r="1.01"/>
<circle cx="188.2" cy="84.6" r=".89"/>
<circle cx="221.5" cy="84.6" r=".89"/>
<circle cx="246" cy="87.4" r=".89"/>
<circle cx="246" cy="87.4" r=".87"/>
<circle cx="102.7" cy="129.2" r=".96"/>
<circle cx="102.7" cy="129.2" r="1"/>
<circle cx="124.1" cy="124" r=".99"/>
<circle cx="124.1" cy="124" r=".87"/>
<circle cx="124.1" cy="124" r=".91"/>
<circle cx="128.2" cy="120.8" r=".34"/>
<circle cx="128.2" cy="120.8" r=".91"/>
<circle cx="128.2" cy="120.8" r="1"/>
<circle cx="131.1" cy="120.9" r=".87"/>
<circle cx="131.1" cy="120.8" r=".9"/>
<circle cx="133.7" cy="120.9" r=".87"/>
<circle cx="133.7" cy="120.8" r=".9"/>
<circle cx="141.4" cy="124" r=".87"/>
<circle cx="141.4" cy="124" r="1"/>
<circle cx="141.4" cy="124" r=".9"/>
<circle cx="246.2" cy="124" r=".99"/>
<circle cx="246.2" cy="124" r=".91"/>
<circle cx="246.2" cy="124" r=".87"/>
<circle cx="253.5" cy="124" r=".87"/>
<circle cx="253.5" cy="124" r=".9"/>
<circle cx="253.5" cy="124" r="1"/>
<circle cx="274.9" cy="129.2" r=".94"/>
<circle cx="274.9" cy="129.2" r="1"/>
<circle cx="320.4" cy="133.5" r="1.13"/>
<circle cx="320.4" cy="133.5" r="1.16"/>
<circle cx="320.4" cy="133.5" r="1.5"/>
<circle cx="320.4" cy="133.5" r="1.33"/>
<circle cx="342.4" cy="133.5" r="1.17"/>
<circle cx="342.4" cy="133.5" r="1.51"/>
<circle cx="342.4" cy="133.5" r="1.13"/>
<circle cx="342.4" cy="133.5" r="1.34"/>
<circle cx="350.7" cy="124.3" r=".92"/>
<circle cx="350.9" cy="135.3" r=".91"/>
<circle cx="351.5" cy="138.1" r=".97"/>
<circle cx="351.5" cy="121.6" r=".96"/>
<circle cx="354.2" cy="138.9" r=".98"/>
<circle cx="354.2" cy="138.9" r=".92"/>
<circle cx="354.3" cy="121" r=".93"/>
<circle cx="359.7" cy="129.9" r="8.8"/>
<circle cx="365.2" cy="138.7" r=".92"/>
<circle cx="365.3" cy="120.8" r=".91"/>
<circle cx="368" cy="121.6" r=".96"/>
<circle cx="368" cy="138.1" r=".97"/>
<circle cx="368.6" cy="124.4" r=".91"/>
<circle cx="320.4" cy="141" r="1.13"/>
<circle cx="320.4" cy="141" r="1.16"/>
<circle cx="320.4" cy="141" r="1.32"/>
<circle cx="320.4" cy="141" r="1.5"/>
<circle cx="342.4" cy="141" r="1.33"/>
<circle cx="342.4" cy="141" r="1.51"/>
<circle cx="342.4" cy="141" r="1.13"/>
<circle cx="109.4" cy="170.1" r=".9"/>
<circle cx="120.8" cy="179.7" r=".99"/>
<circle cx="123.9" cy="167.3" r=".42"/>
<circle cx="131.5" cy="167.3" r=".4"/>
<circle cx="133.9" cy="167.3" r=".39"/>
<circle cx="141.6" cy="167.3" r=".42"/>
<circle cx="142.7" cy="170.1" r=".9"/>
<circle cx="188.2" cy="170.1" r=".89"/>
<circle cx="221.5" cy="170.1" r=".89"/>
<circle cx="246" cy="167.3" r=".4"/>
<circle cx="253.7" cy="167.3" r=".42"/>
<circle cx="254.9" cy="170.1" r=".89"/>
<circle cx="109.4" cy="181.4" r=".83"/>
<circle cx="109.4" cy="192.8" r=".91"/>
<circle cx="142.7" cy="181.4" r=".83"/>
<circle cx="142.7" cy="192.8" r=".91"/>
<circle cx="188.2" cy="192.8" r=".9"/>
<circle cx="221.5" cy="192.8" r=".9"/>
<circle cx="254.5" cy="181.4" r="2.43"/>
<circle cx="254.9" cy="192.8" r=".9"/>
<circle cx="129.8" cy="204.5" r=".98"/>
<circle cx="258" cy="202.1" r=".99"/>
</g>
<path d="M412.4 262.3a2.5 2.5 0 0 0-4.1-1.1 2.5 2.5 0 0 0 1 4.2 2.5 2.5 0 0 0 3.2-2.9l-.1-.2" fill="none" stroke="#000" stroke-width=".3" stroke-dasharray="30.5 1.3 1.3 1.3" stroke-dashoffset="24.5" stroke-linecap="butt"/>
<path d="M414.8 261.5a5 5 0 0 0-8.3-2 5 5 0 0 0 2.2 8.3 5 5 0 0 0 6.2-6l-.1-.3" fill="none" stroke="#000" stroke-width=".3" stroke-dasharray="30.5 1.3 1.3 1.3" stroke-dashoffset="16.7" stroke-linecap="butt"/>
<g fill="none" stroke="#000" stroke-width=".3" stroke-dasharray="6.3 1.3 1.3 1.3 5.1">
<path d="M173.1 56.4l2 6.4M183.1 56.4l2 6.4M175.1 62.8l-4 4M175.1 79.6l-4 4M185.1 62.8l-4 4M185.1 79.6l-4 4M171.1 83.6l2 6.4M181.1 83.6l2 6.4M173.1 119.2l2 4.9M183.1 119.2l2 4.9M175.1 124.1l-4 4M175.1 137.9l-4 4"/>
<path d="M185.1 124.1l-4 4M185.1 137.9l-4 4M171.1 141.9l2 4.9M181.1 141.9l2 4.9M173.1 164.6l2 6.4M175.1 171l-4 4M183.1 164.6l2 6.4M185.1 171l-4 4M171.1 191.8l2 6.5M175.1 187.8l-4 4M181.1 191.8l2 6.5M185.1 187.8l-4 4"/>
</g>
<path d="M171.1 66.8l4 12.8M181.1 66.8l4 12.8M171.1 175l4 12.8M181.1 175l4 12.8" fill="none" stroke="#000" stroke-width=".3" stroke-dasharray="6.3 1.3 1.3 1.3 5.1" stroke-dashoffset="4.1"/>
<path d="M171.1 128.1l4 9.8M181.1 128.1l4 9.8" fill="none" stroke="#000" stroke-width=".3" stroke-dasharray="6.3 1.3 1.3 1.3 5.1" stroke-dashoffset="5.5"/>
<path d="M331.4 129.8v16.8" fill="none" stroke="#000" stroke-width=".3" stroke-dasharray="30.5 1.3 1.3 1.3" stroke-dashoffset="24"/>
<path d="M254 181.4h-.8M254.9 182.3v.8M254.9 180.6v-.8M255.7 181.4h.8" fill="none" stroke="#000" stroke-width=".3" stroke-dasharray="30.5 1.3 1.3 1.3"/>
<path d="M410 255.7v14.9" fill="none" stroke="#000" stroke-width=".3" stroke-dasharray="30.5 1.3 1.3 1.3" stroke-dashoffset="25"/>
<path d="M403.4 263l12.6-.1" fill="none" stroke="#000" stroke-width=".3" stroke-dasharray="30.5 1.3 1.3 1.3" stroke-dashoffset="26.1"/>
<path d="M216 248v5" fill="none" stroke="#000" stroke-width=".3" stroke-dasharray="30.5 1.3 1.3 1.3" stroke-dashoffset="29.9"/>
<path d="M106.6 84v-21.6M132.4 84v-21.6M244.5 84v-21.6M270.4 84v-21.6" fill="none" stroke="#f00" stroke-width=".3" stroke-dasharray="30.5 1.3 1.3 1.3" stroke-dashoffset="21.6"/>
<g fill="#000">
<path d="M317.3 141.5l.6 .2-.7 .1z"/>
<path d="M131.8 24.6l.6 .1-.6 .2zM81.4 24.7l.6-.1v.3zM279.9 53.5l.6 .2-.6 .1zM270.4 53.7l.6-.2v.3zM243.9 24.6l.6 .1-.6 .2zM132.4 24.7l.6-.1v.3zM279.9 162.7l.6 .1-.6 .1zM254.8 162.8l.6-.1v.2zM344.1 181.6l.6 .2-.6 .2zM342.7 181.8l.6-.2v.4z"/>
<path d="M152.2 62.4l.2 .6h-.3zM152.1 83.5h.3l-.2 .6zM284.4 170.1l.2 .6h-.3zM284.3 192.2h.3l-.2 .6zM287.6 167.8l.2 .6h-.3zM287.5 194.5h.3l-.2 .6zM338.7 183.4l.2 .6h-.3zM338.6 187.8h.3l-.2 .6z"/>
<path d="M81.4 113.8l.6-.1v.3zM279.9 113.7l.6 .1-.6 .2zM119.9 57.4l.6-.2v.3zM144.3 57.2l.6 .2-.6 .1zM109.9 47.5l.6-.2v.4zM154.3 47.3l.6 .2-.6 .2zM119.9 84.9l-.2 .6h.4zM132.4 84.9l-.1 .6h.2zM81.4 31.3l.6-.2v.3zM106 31.1l.6 .2-.6 .1zM81.4 162.8l.6-.1v.2zM108.8 162.7l.6 .1-.6 .1zM110.2 193.2l.4 .5 .2-.3zM254.8 193.7l-.1 .6h.3zM110.2 181.4l.6 .2v-.3z"/>
<path d="M313.5 143.1h.3l-.1 .6zM313.7 117.7l.1 .6h-.3zM71.3 219.4h.2l-.1 .6zM71.4 170.6l.1 .6h-.2z"/>
<path d="M317.9 149l.6-.2v.3zM330.8 148.8l.6 .2-.6 .1zM331.4 149l.6-.2v.3zM344.5 148.8l.6 .2-.6 .1z"/>
<path d="M109.4 162.8l.6-.1v.2zM142.1 162.7l.6 .1-.6 .1z"/>
<path d="M142.7 162.8l.6-.1v.2zM220.9 162.7l.6 .1-.6 .1z"/>
<path d="M221.5 162.8l.6-.1v.2zM254.2 162.7l.6 .1-.6 .1z"/>
</g>
<g font-size="6.3">
<text x="282.1" y="250.3">名称</text>
<text x="347.1" y="250.3">图号</text>
<text x="282.1" y="260.3">材质</text>
<text x="347.1" y="260.3">质量</text>
<text x="383.3" y="262.1">视</text>
<text x="383.3" y="269.9">图</text>
<text x="282.1" y="270.3">版次</text>
<text x="347.1" y="270.3">比例</text>
</g>
<g font-size="4.2">
<text x="4.8" y="237.6">注意：1.行走平行度（正面+侧面），450行程内，≤±0.03mm，1000行程内，≤±0.05mm。</text>
<text x="12.2" y="243.3">2.本体形变，450行程内，≤±0.03mm，1000行程内，≤±0.05mm。</text>
<text x="18.6" y="251.3">型号/规格</text>
<text x="70.6" y="251.3">GTH8-500-BR-M20-C4</text>
<text x="301.9" y="249.5">GTH8-500-BR-M20-C4</text>
<text x="14.4" y="258.3">螺杆型号/规格</text>
<text x="19.7" y="263.9">有效行程</text>
<text x="63.7" y="258.3">1605</text>
<text x="86.5" y="263.9">500</text>
<text x="89.9" y="258.3">1610</text>
<text x="111.7" y="258.3">1620</text>
<text x="19.7" y="269.5">精度等级</text>
<text x="87.6" y="269.5">C7</text>
<text x="259" y="267">2022/9/23</text>
<text x="19.7" y="275.2">马达容量</text>
<text x="70.6" y="275.2">200/400W（无刹车）</text>
<text x="15.4" y="280.8">重复定位精度</text>
<text x="86.7" y="280.8">0.02</text>
<text x="9.1" y="286.4">感应开关方式及数量</text>
<text x="72.7" y="286.4">外挂型三只（C4）</text>
<text x="15.5" y="292">建议最快速度</text>
<text x="60.5" y="292">250MM/S</text>
<text x="86.7" y="292">500MM/S</text>
<text x="106.4" y="292">1000MMM/S</text>
</g>
<g font-size="4.1">
<text x="258" y="183">I</text>
<text x="360.9" y="182.7">I</text>
<text x="356.8" y="187.9">1 : 1</text>
</g>
<g font-size="3.5">
<text x="89.3" y="26">153 滑台原点位置</text>
<text x="171.4" y="26">500 有效行程</text>
<text x="44.4" y="32.5">75.50 滑台极限位置 1</text>
<text x="134.3" y="48.7">135</text>
<text x="135.2" y="58.6">75</text>
<text x="282.3" y="54.9">30.50 滑台极限位置 1</text>
<text x="153.5" y="74.6" transform="rotate(-90 153.5 74.6)">65</text>
<text x="98.9" y="94.6">4 x M6 贯穿</text>
<text x="134" y="94.5">2 x</text>
<text x="145.8" y="94.5">5</text>
<text x="154.1" y="94.5">8</text>
<text x="182.2" y="115.1">761</text>
<text x="314.9" y="132.4" transform="rotate(-90 314.9 132.4)">78</text>
<text x="293.4" y="139.7">基准面</text>
<text x="320.9" y="150.2">40.70</text>
<text x="337.9" y="150.2">41</text>
<text x="95.4" y="164">84</text>
<text x="119.5" y="164">100</text>
<text x="177.2" y="164">400</text>
<text x="232.6" y="164">100</text>
<text x="258.5" y="164">77</text>
<text x="112" y="180.9">2 x</text>
<text x="123.5" y="180.9">5 H7</text>
<text x="137.4" y="180.9">4</text>
<text x="285.7" y="182.7" transform="rotate(-90 285.7 182.7)">68</text>
<text x="288.9" y="182.7" transform="rotate(-90 288.9 182.7)">82</text>
<text x="347.7" y="183.1">2</text>
<text x="72.7" y="196.7" transform="rotate(-90 72.7 196.7)">148</text>
<text x="127.3" y="202.2">10 x M6</text>
<text x="145.7" y="202.2">15</text>
<text x="257.3" y="199.9">4 x M6</text>
<text x="260.8" y="203.4">5.40 贯穿</text>
<text x="272.1" y="199.9">15</text>
<text x="338.3" y="201" transform="rotate(-90 338.3 201)">+0.012</text>
<text x="341.8" y="199.2" transform="rotate(-90 341.8 199.2)">0</text>
<text x="132.6" y="205.7">5.40 贯穿</text>
<text x="341.8" y="204.5" transform="rotate(-90 341.8 204.5)">5</text>
<text x="221.4" y="246.8">1</text>
<text x="221.4" y="251.8">2</text>
<text x="218.8" y="256.8">序号</text>
<text x="232.2" y="256.8">修 订 版 次</text>
<text x="257.5" y="256.8">设计变更编号</text>
<text x="228.2" y="261.8">设</text>
<text x="240.1" y="261.8">计</text>
<text x="252" y="261.8">变</text>
<text x="263.9" y="261.8">更</text>
<text x="219.1" y="266.7">设 计</text>
<text x="368.3" y="269.3">1:3</text>
<text x="219.1" y="271.7">校 核</text>
<text x="219.1" y="276.7">批 准</text>
<text x="222.9" y="282.7">技术要求：</text>
<text x="231.8" y="287.3">1、未标注公差全部 0.1</text>
<text x="231.7" y="291.8">2、未标注倒角全部C0.3</text>
</g>
</svg>
